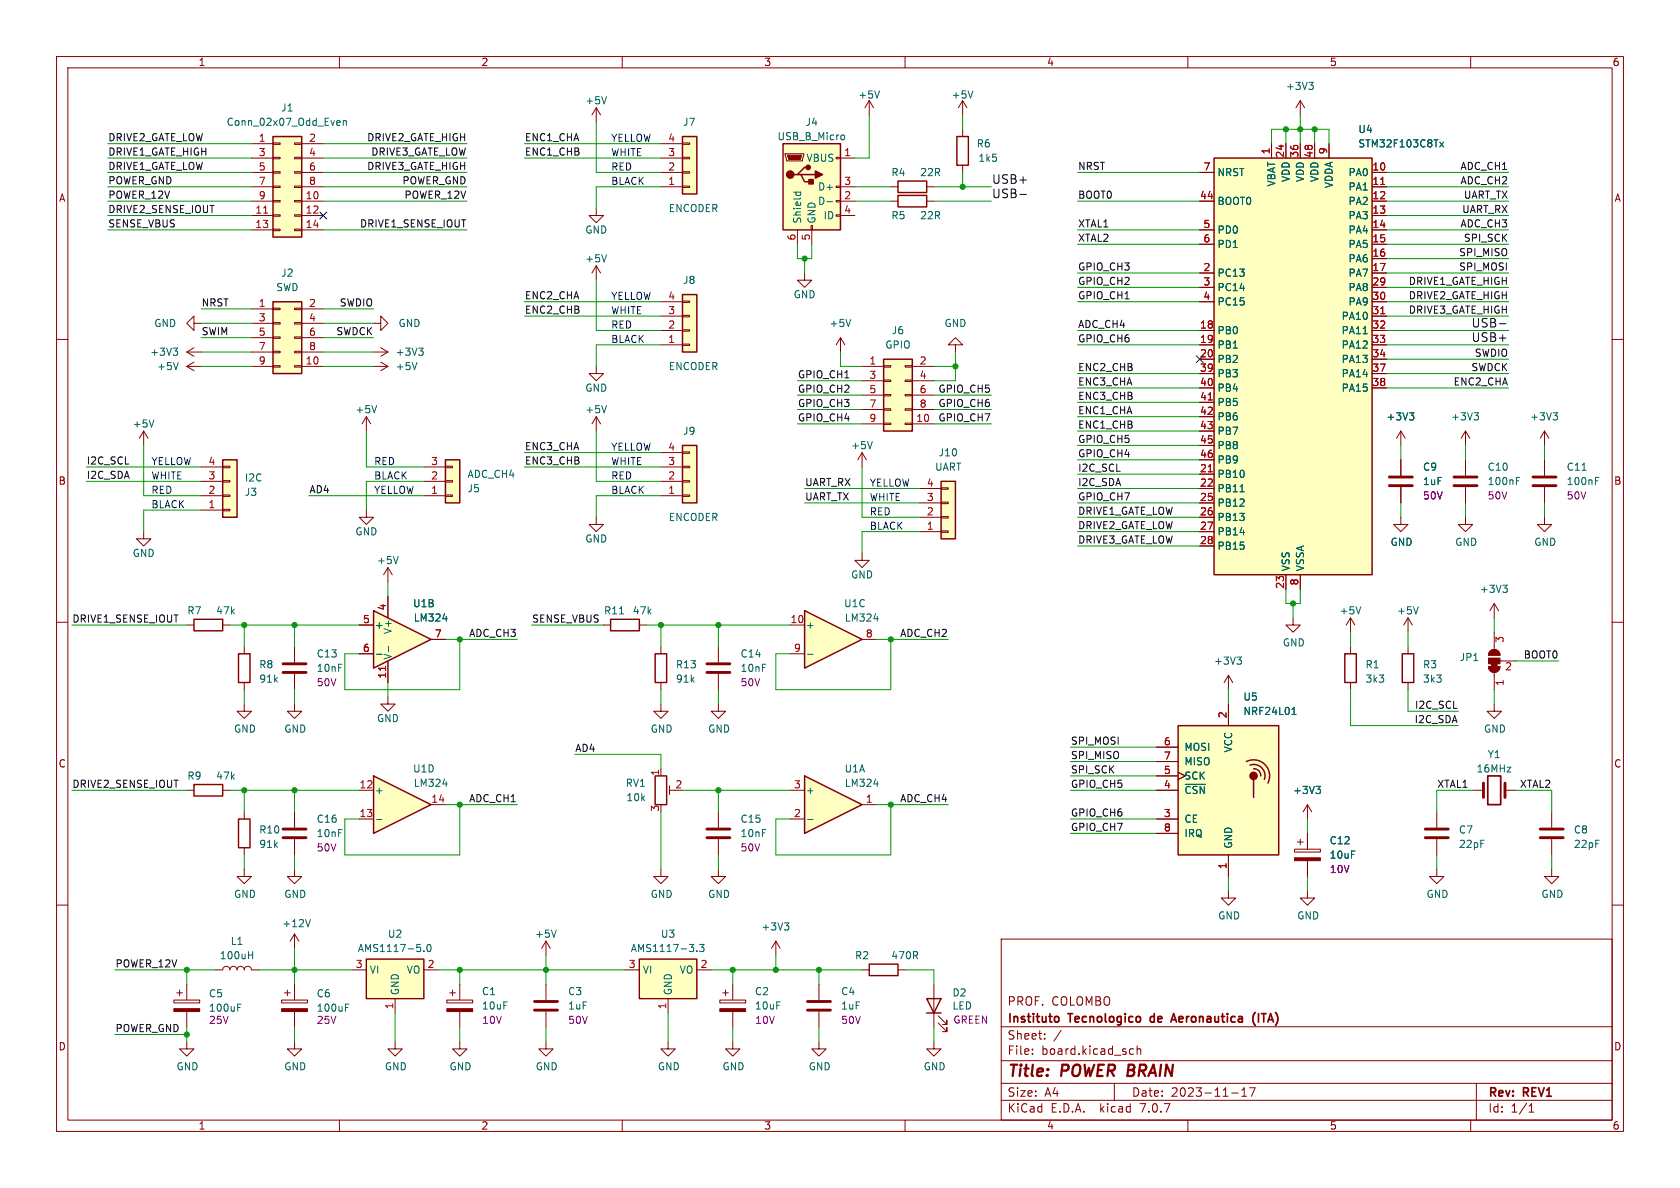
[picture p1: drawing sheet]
<svg xmlns="http://www.w3.org/2000/svg" width="297mm" height="210mm" viewBox="0 0 297 210" stroke-linecap="round" stroke-linejoin="round" font-family="sans-serif">
<g fill="none" stroke="#840000" stroke-width=".18">
<path d="M10 10h277v190h-277zM12 12h273v186h-273zM60 10v2M110 10v2M160 10v2M210 10v2M260 10v2M10 60h2M285 60h2M259.1 91.4v1.3h1.2l-1.2 1.3-1.3-1.3h1.3M10 110h2M285 110h2"/>
<path d="M10 160h2M285 160h2M177 166h108v32h-108zM60 198v2M110 198v2M160 198v2M177 194.5h108M177 191.5h108M177 187.5h108M177 181.5h108M182.5 186.3v.1M182.5 185.5v.1"/>
<path d="M184.7 183.6v.1M184.7 182.8v.1M187.6 182.1l-1.3 2M197 191.5v3M199.8 186.3h.6M199.8 185.5h.6M201 185.5l.2-.1 .4 .1 .1 .9M201 184.9v1.5M210 198v2M217.7 193.2h1.2M219.5 193.8h.9M219.5 192.7l.5-.4v1.5"/>
<path d="M220.9 192.3h1l-.7 1.5M260 198v2M261 191.5v6.5M270.3 196.6h.9M270.3 195.5l.4-.4v1.5"/>
</g>
<path d="M186.7 179.7l.4 .1 .1 .2-.1 .5-.4 .2M203.4 179.8v.7M221.9 179a1.72 1.72 0 0 0 0 2.3M222.5 179.2v1.5M207 180.7l.5-1.5 .5 1.5M207.1 180.3h.7" fill="none" stroke="#840000" stroke-width=".3"/>
<path d="M142.2 137.2l10.2 5-10.2 5.1z" fill="#ffffc2"/>
<path d="M48.3 53.3h5v12.7h-5zM142.2 137.2l10.2 5-10.2 5.1zM153.7 170.4h5v2.1h-5z" fill="none" stroke="#840000" stroke-width=".25"/>
<g fill="none" stroke="#840000" stroke-width=".18">
<path d="M44.4 54.6h3.9M44.4 57.2h3.9M44.4 59.7h3.9M48.3 59.6h1.2v.2h-1.2zM48.3 57h1.2v.3h-1.2zM48.3 54.5h1.2v.2h-1.2zM52.1 59.6h1.2v.2h-1.2zM52.1 57h1.2v.3h-1.2zM52.1 54.5h1.2v.2h-1.2zM53.3 54.6h3.8M53.3 57.2h3.8M53.3 59.7h3.8"/>
<path d="M44.4 64.8h3.9M44.4 62.2h3.9M48.3 64.6h1.2v.3h-1.2zM48.3 62.1h1.2v.3h-1.2zM52.1 64.6h1.2v.3h-1.2zM52.1 62.1h1.2v.3h-1.2zM53.3 64.8h3.8M53.3 62.2h3.8M139.7 139.7h2.5M139.7 144.8h2.5M152.4 142.2h2.5M152.4 171.5h1.3"/>
<path d="M158.7 171.5h1.3"/>
</g>
<path d="M154.5 138.6h.8M142.8 144.9h.9" fill="none" stroke="#006464" stroke-width=".18"/>
<path d="M48.3 53.3h5v12.7h-5z" fill="#ffffc2" stroke="#ffffc2" stroke-width=".18"/>
<path d="M142.2 108l10.2 5-10.2 5.1z" fill="#ffffc2"/>
<g fill="none" stroke="#840000" stroke-width=".25">
<path d="M48.3 24.1h5v17.8h-5zM120.6 24.1h2.6v10.2h-2.6zM158.7 32h5.1v2h-5.1zM158.7 34.5h5.1v2.1h-5.1zM169.2 24.1h2v5.1h-2zM214.6 27.9h28v73.7h-28zM120.6 78.7h2.6v10.2h-2.6zM156.2 63.5h5.1v12.7h-5.1zM78.7 81.3h2.6v7.6h-2.6zM166.4 85.1h2.5v10.2h-2.5zM34.3 109.5h5.1v2h-5.1zM42.2 115.6h2v5.1h-2z"/>
<path d="M107.9 109.5h5.1v2h-5.1zM115.8 115.6h2.1v5.1h-2.1zM142.2 108l10.2 5-10.2 5.1zM237.7 115.6h2.1v5.1h-2.1zM247.9 115.6h2v5.1h-2zM115.8 137.2h2.1v5h-2.1zM208.3 128.3h17.8v22.8h-17.8zM220.3 134.6a2.84 2.84 0 0 1 3.3 .6 2.84 2.84 0 0 1 .6 3.2M221 135.3a1.99 1.99 0 0 1 2.1 .4 1.99 1.99 0 0 1 .4 2.1M221.6 135.9a1.23 1.23 0 0 1 1.3 1.3M221.6 137.8v3.2M42.2 144.8h2v5.1h-2z"/>
<path d="M64.8 169.5h10.1v7h-10.1zM113 169.5h10.2v7h-10.2zM163.8 176.5h2.6l-1.3 2.6zM163.8 179.1h2.6"/>
</g>
<g fill="none" stroke="#840000" stroke-width=".18">
<path d="M105.4 19.1v2.5M105.4 19.1l.8 1.2M105.4 19.1l-.8 1.2M153.7 17.8l-.8 1.3M153.7 17.8v2.5M153.7 17.8l.7 1.3M170.2 17.8l-.8 1.3M170.2 17.8v2.5M170.2 17.8l.7 1.3M229.9 17.8v2.5M229.9 17.8l-.8 1.3M229.9 17.8l.7 1.3"/>
<path d="M44.4 25.4h3.9M44.4 35.6h3.9M44.4 38.1h3.9M44.4 27.9h3.9M44.4 30.5h3.9M44.4 33h3.9M48.3 38h1.2v.2h-1.2zM48.3 35.4h1.2v.3h-1.2zM48.3 32.9h1.2v.2h-1.2zM48.3 30.4h1.2v.2h-1.2zM48.3 27.8h1.2v.3h-1.2zM48.3 25.3h1.2v.2h-1.2z"/>
<path d="M52.1 38h1.2v.2h-1.2zM52.1 35.4h1.2v.3h-1.2zM52.1 32.9h1.2v.2h-1.2zM52.1 30.4h1.2v.2h-1.2zM52.1 27.8h1.2v.3h-1.2zM52.1 25.3h1.2v.2h-1.2zM53.3 25.4h3.8M53.3 35.6h3.8M53.3 38.1h3.8M53.3 27.9h3.8M53.3 30.5h3.8M53.3 33h3.8"/>
<path d="M105.4 36.8v1.3h1.3l-1.3 1.3-1.3-1.3h1.3M116.8 25.4h3.8M116.8 27.9h3.8M116.8 30.5h3.8M116.8 33h3.8M120.6 25.3h1.3v.2h-1.3zM120.6 27.8h1.3v.3h-1.3zM120.6 30.4h1.3v.2h-1.3zM120.6 32.9h1.3v.2h-1.3zM157.5 35.6h1.2M157.5 33h1.2M163.8 35.6h1.3"/>
<path d="M163.8 33h1.3M170.2 22.9v1.2M170.2 29.2v1.3M212.1 35.6h2.5M212.1 30.5h2.5M224.8 25.4v2.5M227.3 25.4v2.5M229.9 25.4v2.5M232.4 25.4v2.5M234.9 25.4v2.5M242.6 35.6h2.5M242.6 38.1h2.5"/>
<path d="M242.6 30.5h2.5M242.6 33h2.5M34.3 57.2v-1.3l-1.3 1.3 1.3 1.2v-1.2h1.3M44.4 40.6h3.9M48.3 40.5h1.2v.3h-1.2zM52.1 40.5h1.2v.3h-1.2zM53.3 40.6h3.8M66 57.2h1.3v-1.3l1.3 1.3-1.3 1.2v-1.2M148.6 59.7l-.8 1.3M148.6 59.7v2.5M148.6 59.7l.8 1.3M212.1 40.6h2.5"/>
<path d="M212.1 43.2h2.5M212.1 48.3h2.5M212.1 58.4h2.5M212.1 50.8h2.5M212.1 53.3h2.5M242.6 40.6h2.5M242.6 43.2h2.5M242.6 45.7h2.5M242.6 48.3h2.5M242.6 58.4h2.5M242.6 50.8h2.5M242.6 53.3h2.5"/>
<path d="M242.6 55.9h2.5M25.4 76.2l.8 1.3M25.4 76.2v2.5M25.4 76.2l-.8 1.3M33 64.8l1.3 .7M33 64.8h2.6M33 62.2l1.3 .8M33 62.2h2.6M34.3 64l-1.3 .8M34.3 61.5l-1.3 .7M64.8 73.7l.7 1.2M64.8 73.7v2.5"/>
<path d="M64.8 73.7l-.8 1.2M66 64.8h2.6M66 62.2h2.6M67.3 64l1.3 .8M67.3 61.5l1.3 .7M68.6 64.8l-1.3 .7M68.6 62.2l-1.3 .8M105.4 64.8v1.2h1.3l-1.3 1.3-1.3-1.3h1.3M105.4 73.7l.8 1.2M105.4 73.7v2.5M105.4 73.7l-.8 1.2M120.6 79.9h1.3v.2h-1.3z"/>
<path d="M152.4 64.8h3.8M152.4 74.9h3.8M152.4 67.3h3.8M152.4 69.9h3.8M152.4 72.4h3.8M156.2 74.8h1.3v.3h-1.3zM156.2 72.3h1.3v.2h-1.3zM156.2 69.7h1.3v.3h-1.3zM156.2 67.2h1.3v.2h-1.3zM156.2 64.6h1.3v.3h-1.3zM160 74.8h1.3v.3h-1.3zM160 72.3h1.3v.2h-1.3z"/>
<path d="M160 69.7h1.3v.3h-1.3zM160 67.2h1.3v.2h-1.3zM160 64.6h1.3v.3h-1.3zM161.3 64.8h3.8M161.3 74.9h3.8M161.3 67.3h3.8M161.3 69.9h3.8M161.3 72.4h3.8M168.9 61h1.3l-1.3-1.3-1.3 1.3h1.3v1.2M212.1 61h2.5M212.1 63.5h2.5M212.1 66h2.5"/>
<path d="M212.1 68.6h2.5M212.1 71.1h2.5M212.1 73.7h2.5M212.1 76.2h2.5M212.1 78.7h2.5M242.6 61h2.5M242.6 63.5h2.5M242.6 66h2.5M242.6 68.6h2.5M247.6 76.2v2.5M247.6 76.2l-.7 1.3M247.6 76.2l.8 1.3"/>
<path d="M259.1 76.2l-.8 1.3M259.1 76.2v2.5M259.1 76.2l.7 1.3M273 76.2l-.7 1.3M273 76.2v2.5M273 76.2l.8 1.3M25.4 94v1.3h1.3l-1.3 1.2-1.3-1.2h1.3M64.8 90.2v1.2h-1.3l1.3 1.3 1.2-1.3h-1.2M74.9 87.6h3.8M74.9 85.1h3.8M74.9 82.6h3.8M78.7 82.4h1.3v.3h-1.3z"/>
<path d="M78.7 85h1.3v.2h-1.3zM78.7 87.5h1.3v.3h-1.3zM105.4 91.4v1.3h1.3l-1.3 1.3-1.3-1.3h1.3M116.8 87.6h3.8M116.8 85.1h3.8M116.8 82.6h3.8M116.8 80h3.8M120.6 82.4h1.3v.3h-1.3zM120.6 85h1.3v.2h-1.3zM120.6 87.5h1.3v.3h-1.3zM152.4 97.8v1.3h1.3l-1.3 1.2-1.3-1.2h1.3M152.4 80l.8 1.3"/>
<path d="M152.4 80v2.6M152.4 80l-.8 1.3M162.6 86.4h3.8M162.6 88.9h3.8M162.6 91.4h3.8M162.6 94h3.8M166.4 86.2h1.2v.3h-1.2zM166.4 88.8h1.2v.2h-1.2zM166.4 91.3h1.2v.3h-1.2zM166.4 93.9h1.2v.2h-1.2zM212.1 83.8h2.5M212.1 86.4h2.5"/>
<path d="M212.1 88.9h2.5M212.1 91.4h2.5M212.1 94h2.5M212.1 96.5h2.5M212.1 81.3h2.5M247.6 91.4v1.3h1.3l-1.3 1.3-1.2-1.3h1.2M247.6 81.3v2.8M247.6 86.1v2.8M259.1 81.3v2.8M259.1 86.1v2.8M273 91.4v1.3h1.3l-1.3 1.3-1.2-1.3h1.2M273 81.3v2.8"/>
<path d="M273 86.1v2.8M33 110.5h1.3M39.4 110.5h1.2M43.2 114.3v1.3M52.1 114.3v2.8M52.1 119.1v2.8M68.6 105.4v3.8M68.6 116.8v3.9M106.7 110.5h1.2M113 110.5h1.3M116.8 114.3v1.3M127 114.3v2.8"/>
<path d="M127 119.1v2.8M139.7 110.5h2.5M139.7 115.6h2.5M152.4 113h2.5M217.2 119.4v2.5M217.2 119.4l-.8 1.3M217.2 119.4l.7 1.3M227.3 101.6v2.5M228.6 109.2v1.3h1.3l-1.3 1.3-1.3-1.3h1.3M229.9 101.6v2.5M238.8 109.2l.7 1.3M238.8 109.2v2.6"/>
<path d="M238.8 114.3v1.3M238.8 109.2l-.8 1.3M248.9 109.2v2.6M248.9 114.3v1.3M248.9 109.2l.8 1.3M248.9 109.2l-.7 1.3M263.1 117.9h2.1a1.02 1.02 0 0 1-1 1 1.02 1.02 0 0 1-1.1-1zM263.5 115.1a1.01 1.01 0 0 1 1.1-.2 1.01 1.01 0 0 1 .6 .9h-2.1zM264.2 106.7l-.8 1.3M264.2 106.7v2.5M264.2 111.8v3M264.2 118.9v3"/>
<path d="M264.2 106.7l.7 1.3M265.2 116.8h2.8M43.2 120.7v1.2M116.8 124.5v1.2h1.3l-1.3 1.3-1.2-1.3h1.2M116.8 120.7v1.2M116.8 135.9v1.3M118.4 138.9v1.6M118.4 139.7h1M127 124.5v1.2h1.3l-1.3 1.3-1.3-1.3h1.3M204.5 139.7h3.8M204.5 137.2h3.8M204.5 132.1h3.8"/>
<path d="M204.5 134.6h3.8M208.3 136.5l1.2 .7-1.2 .6M217.2 124.5v3.8M238.8 120.7v1.2M248.9 120.7v1.2M260.3 139.7h2M264.2 124.5v1.2h1.2l-1.2 1.3-1.3-1.3h1.3M266.1 139.7h1.9M43.2 153.7v1.2h1.2l-1.2 1.3-1.3-1.3h1.3M43.2 143.5v1.3M43.2 149.9v1.2M52.1 153.7v1.2h1.2l-1.2 1.3-1.3-1.3h1.3"/>
<path d="M116.8 153.7v1.2h1.3l-1.3 1.3-1.2-1.3h1.2M204.5 144.8h3.8M204.5 147.3h3.8M217.2 157.5v1.3h1.2l-1.2 1.2-1.3-1.2h1.3M217.2 151.1v3.8M228.9 150.1h4.5v.5h-4.5zM229.4 148.8h1M229.9 148.3v1.1M231.1 157.5v1.3h1.3l-1.3 1.2-1.2-1.2h1.2M231.1 142.2l-.7 1.3M231.1 142.2v2.6M231.1 147.3v2.8"/>
<path d="M231.1 152.1v2.8M231.1 142.2l.8 1.3M254 153.7v1.2h1.3l-1.3 1.3-1.3-1.3h1.3M254 143.5v2.8M254 148.3v2.8M274.3 153.7v1.2h1.3l-1.3 1.3-1.3-1.3h1.3M274.3 143.5v2.8M274.3 148.3v2.8M30.7 176.8h4.6v.5h-4.6zM31.2 175.5h1.1M31.7 175v1M33 174v2.8"/>
<path d="M33 178.8v2.8M38.1 171.5h1.3a.64 .64 0 0 1 .6-.7 .64 .64 0 0 1 .6 .7 .64 .64 0 0 1 .7-.7 .64 .64 0 0 1 .6 .7 .64 .64 0 0 1 .6-.7 .64 .64 0 0 1 .7 .7 .64 .64 0 0 1 .6-.7 .64 .64 0 0 1 .6 .7h1.3M49.8 176.8h4.6v.5h-4.6zM50.3 175.5h1M50.8 175v1M52.1 165.1v2.5M52.1 174v2.8M52.1 178.8v2.8M52.1 165.1l-.8 1.3M52.1 165.1l.7 1.3M62.2 171.5h2.6M69.8 176.5v2.6"/>
<path d="M74.9 171.5h2.6M79 176.8h4.6v.5h-4.6zM79.5 175.5h1M80 175v1M81.3 174v2.8M81.3 178.8v2.8M96.5 166.4l-.7 1.2M96.5 166.4v2.5M96.5 166.4l.8 1.2M110.5 171.5h2.5M118.1 176.5v2.6M123.2 171.5h2.5"/>
<path d="M127.3 176.8h4.5v.5h-4.5zM127.8 175.5h1M128.3 175v1M129.5 174v2.8M129.5 178.8v2.8M137.2 166.4l-.8 1.2M137.2 166.4v2.5M137.2 166.4l.7 1.2M144.8 174v2.8M144.8 178.8v2.8M165.1 174v7.6M165.9 179.6l1.5 1.5v-.8v.8h-.8"/>
<path d="M33 184.2v1.2h1.3l-1.3 1.3-1.3-1.3h1.3M52.1 184.2v1.2h1.2l-1.2 1.3-1.3-1.3h1.3M69.8 184.2v1.2h1.3l-1.3 1.3-1.2-1.3h1.2M96.5 184.2v1.2h1.3l-1.3 1.3-1.3-1.3h1.3M118.1 184.2v1.2h1.3l-1.3 1.3-1.3-1.3h1.3M129.5 184.2v1.2h1.3l-1.3 1.3-1.2-1.3h1.2M144.8 184.2v1.2h1.2l-1.2 1.3-1.3-1.3h1.3M165.1 184.2v1.2h1.3l-1.3 1.3-1.3-1.3h1.3M165.9 180.8l1.5 1.6v-.8v.8h-.8"/>
</g>
<g fill="none" stroke="#006464" stroke-width=".18">
<path d="M107.2 17.1l-.4 1.3M155.5 16.1l-.4 1.2M172 16.1l-.4 1.2M231.4 14.5h.8l-.5 .5M231.9 15l.3 .3v.3l-.3 .2M59.7 21.3l.4 .1v.2l-.6 .1M60.1 22.1l-.4 .1M60.7 21.4l.2-.1 .3 .1v.8M60.7 21.3v.9M254.5 25.1l.7 .9M255.2 25.1l-.7 .9M150.4 56.5l-.4 1.2"/>
<path d="M241 59h.7M27.2 74.2l-.4 1.3M30.6 61.5h.8l-.4 .5M31.2 62l.2 .3v.3l-.2 .2M31.5 64.1l-.4 1.2M66.6 71.7l-.4 1.3M73.7 64.1l-.4 1.2M74 61.5h.8l-.4 .5M74.6 62l.2 .3v.3l-.2 .2M107.2 71.7l-.4 1.3M154.2 78l-.4 1.3M249.2 73h.7l-.4 .5"/>
<path d="M249.7 73.5l.2 .2v.3l-.2 .2M260.6 73h.8l-.4 .5M261.1 73.5l.3 .2v.3l-.3 .2M274.6 73h.7l-.4 .5M275.1 73.5l.2 .2v.3l-.2 .2M219.2 86.9h.8M268.1 85h.4M268.1 84.4h.6M279.7 83.1h.7M282.1 85h.4M282.1 84.4h.6M68.7 114.3v.9"/>
<path d="M109.5 108.5h.7M142.8 115.7h.9M154.5 109.4h.8M218.7 116.1h.8l-.5 .5M219.2 116.6l.3 .3v.3l-.3 .2M240.6 107.3l-.4 1.2M250.7 107.3l-.4 1.2M265.7 103.4h.8l-.5 .5M266.2 103.9l.3 .3v.3l-.3 .2M209.5 138.7h3.6M228.4 126.3h.7M228.5 125.3l.3-.3v1.3"/>
<path d="M232.7 139h.7l-.4 .5M233.2 139.5l.2 .2v.3l-.2 .3M42 178.1h.4M42 177.5h.6M43.9 168.8h.8M44.7 168.2v1.3M54.9 162.6l-.5 1.2M61.1 178.1h.4M61.1 177.5h.6M74.9 168.1v.1M75.7 167l.1-.1a.68 .68 0 0 1 .4 .7 .68 .68 0 0 1-.4 .6 .84 .84 0 0 1-.1-1.2zM98.3 164.4l-.4 1.3"/>
<path d="M123.2 168.1v.1M123.7 166.9h.8l-.5 .5 .4 .2v.5l-.2 .1-.5-.1M138.7 163.1h.8l-.5 .5M139.2 163.6l.3 .3v.3l-.3 .2"/>
</g>
<g fill="none" stroke="#840000" stroke-width=".51">
<path d="M245.6 85.9h4.1M245.6 84.3h4.1M257 85.9h4.1M257 84.3h4.1M271 85.9h4.1M271 84.3h4.1M50 118.9h4.1M50 117.3h4.1M125 118.9h4M125 117.3h4M262.3 138.4v2.6M266.1 138.4v2.6"/>
<path d="M252 148.1h4M252 146.6h4M272.3 148.1h4.1M272.3 146.6h4.1M142.7 178.6h4.1M142.7 177h4.1"/>
</g>
<g fill="#ffffc2" stroke="#ffffc2" stroke-width=".18">
<path d="M48.3 24.1h5v17.8h-5z"/>
<path d="M113 169.5h10.2v7h-10.2z"/>
<path d="M208.3 128.3h17.8v22.8h-17.8z"/>
<path d="M156.2 63.5h5.1v12.7h-5.1z"/>
<path d="M214.6 27.9h28v73.7h-28z"/>
<path d="M120.6 78.7h2.6v10.2h-2.6z"/>
<path d="M166.4 85.1h2.5v10.2h-2.5z"/>
<path d="M78.7 81.3h2.6v7.6h-2.6z"/>
<path d="M120.6 24.1h2.6v10.2h-2.6z"/>
<path d="M64.8 169.5h10.1v7h-10.1z"/>
</g>
<path d="M46.6 37.7h.7M244.1 32.6h.7M244.1 55.5h.7M213.6 70.7h.7M213.6 83.4h.7M68.2 117.8v.7" fill="none" stroke="#a90000" stroke-width=".18"/>
<g fill="#840000" stroke="#840000" stroke-width=".18">
<path d="M127.3 178.3h4.5v.5h-4.5z"/>
<path d="M79 178.3h4.6v.5h-4.6z"/>
<path d="M263.7 117.3h1v.6h-1z"/>
<path d="M263.1 117.9h2.1a1.02 1.02 0 0 1-1 1 1.02 1.02 0 0 1-1.1-1z"/>
<path d="M263.1 116.3h2.1v1h-2.1z"/>
<path d="M263.5 115.1a1.01 1.01 0 0 1 1.1-.2 1.01 1.01 0 0 1 .6 .9h-2.1z"/>
<path d="M228.9 151.6h4.5v.5h-4.5z"/>
<path d="M49.8 178.3h4.6v.5h-4.6z"/>
<path d="M30.7 178.3h4.6v.5h-4.6z"/>
</g>
<path d="M263 137.2h2.3v5h-2.3z" fill="none" stroke="#840000" stroke-width=".3"/>
<circle cx="221.6" cy="137.2" r=".63" fill="#840000" stroke="#840000" stroke-width=".25"/>
<path d="M66 137.2l10.2 5-10.2 5.1z" fill="#ffffc2"/>
<path d="M66 137.2l10.2 5-10.2 5.1z" fill="none" stroke="#840000" stroke-width=".25"/>
<path d="M63.5 139.7h2.5M68.6 123.2v1.3h-1.3l1.3 1.2 1.2-1.2h-1.2M63.5 144.8h2.5M76.2 142.2h2.5" fill="none" stroke="#840000" stroke-width=".18"/>
<path d="M78.3 138.6h.8M66.6 144.9h.9" fill="none" stroke="#006464" stroke-width=".18"/>
<path d="M66 108l10.2 5-10.2 5.1z" fill="#ffffc2"/>
<path d="M138.4 25.4h10.2v15.2h-10.2zM141 30.9h.6l.6 1.2h1.3M141.6 30.9h2.5M142.9 29.6h-.7l-1.2 1.3h-.7M120.6 52.1h2.6v10.1h-2.6zM39.4 81.3h2.5v10.1h-2.5zM66 108l10.2 5-10.2 5.1zM34.3 138.7h5.1v2h-5.1z" fill="none" stroke="#840000" stroke-width=".25"/>
<g fill="none" stroke="#840000" stroke-width=".18">
<path d="M138.8 27.2h3.3v.2l-.2 1h-2.8zM143.4 39.9h.2v.7h-.2zM147.8 38h.8v.2h-.8zM147.8 35.4h.8v.3h-.8zM147.8 32.9h.8v.2h-.8zM147.8 27.8h.8v.3h-.8zM148.6 27.9h2.5M148.6 35.6h2.5M148.6 33h2.5M148.6 38.1h2.5M212.1 35.6h2.5M212.1 30.5h2.5"/>
<path d="M224.8 25.4v2.5M227.3 25.4v2.5M229.9 25.4v2.5M232.4 25.4v2.5M234.9 25.4v2.5M242.6 35.6h2.5M242.6 33h2.5M242.6 38.1h2.5M242.6 30.5h2.5M105.4 47l.8 1.3M105.4 47v2.5M105.4 47l-.8 1.3"/>
<path d="M116.8 58.4h3.8M116.8 55.9h3.8M116.8 53.3h3.8M120.6 53.2h1.3v.3h-1.3zM120.6 55.8h1.3v.2h-1.3zM120.6 58.3h1.3v.2h-1.3zM141 40.6v2.6M142.2 48.3v1.2h1.3l-1.3 1.3-1.2-1.3h1.2M143.5 40.6v2.6M212.1 58.4h2.5M212.1 53.3h2.5M212.1 40.6h2.5"/>
<path d="M212.1 43.2h2.5M212.1 48.3h2.5M212.1 50.8h2.5M242.6 58.4h2.5M242.6 55.9h2.5M242.6 53.3h2.5M242.6 40.6h2.5M242.6 43.2h2.5M242.6 45.7h2.5M242.6 48.3h2.5M242.6 50.8h2.5M116.8 61h3.8"/>
<path d="M120.6 60.8h1.3v.3h-1.3zM212.1 61h2.5M212.1 63.5h2.5M212.1 66h2.5M212.1 68.6h2.5M212.1 71.1h2.5M212.1 73.7h2.5M212.1 76.2h2.5M212.1 78.7h2.5M242.6 61h2.5M242.6 63.5h2.5M242.6 66h2.5"/>
<path d="M242.6 68.6h2.5M35.6 90.2h3.8M35.6 87.6h3.8M35.6 85.1h3.8M35.6 82.6h3.8M39.4 82.4h1.2v.3h-1.2zM39.4 85h1.2v.2h-1.2zM39.4 87.5h1.2v.3h-1.2zM39.4 90h1.2v.3h-1.2zM212.1 83.8h2.5M212.1 86.4h2.5M212.1 88.9h2.5"/>
<path d="M212.1 91.4h2.5M212.1 94h2.5M212.1 96.5h2.5M212.1 81.3h2.5M247.6 81.3v2.8M247.6 86.1v2.8M63.5 110.5h2.5M63.5 115.6h2.5M68.6 100.3l.7 1.3M68.6 100.3v2.6M68.6 105.4v3.8M68.6 116.8v3.9"/>
<path d="M68.6 100.3l-.8 1.3M76.2 113h2.5M227.3 101.6v2.5M229.9 101.6v2.5M33 139.7h1.3M39.4 139.7h1.2M43.2 124.5v1.2h1.2l-1.2 1.3-1.3-1.3h1.3M52.1 124.5v1.2h1.2l-1.2 1.3-1.3-1.3h1.3M204.5 139.7h3.8M204.5 137.2h3.8M204.5 132.1h3.8M204.5 134.6h3.8"/>
<path d="M208.3 136.5l1.2 .7-1.2 .6M217.2 124.5v3.8M52.1 143.5v2.8M52.1 148.3v2.8M127 153.7v1.2h1.3l-1.3 1.3-1.3-1.3h1.3M127 143.5v2.8M127 148.3v2.8M204.5 144.8h3.8M204.5 147.3h3.8M217.2 151.1v3.8M231.1 147.3v2.8M231.1 152.1v2.8"/>
<path d="M96.5 174v2.8M96.5 178.8v2.8M81.3 184.2v1.2h1.2l-1.2 1.3-1.3-1.3h1.3"/>
</g>
<g fill="none" stroke="#006464" stroke-width=".18">
<path d="M140.3 34h1.2M140.8 34l-.1 .3M141.5 34v.3M146.2 35.7h1M148.9 23.9h.3l.1 .2v.5l-.4 .1M254.5 25.1l.7 .9M255.2 25.1l-.7 .9M107.2 45l-.4 1.3M241 59h.7M249.2 73h.7l-.4 .5M249.7 73.5l.2 .2v.3l-.2 .2M70.4 98.4l-.4 1.2"/>
<path d="M219.2 86.9h.8M66.6 115.7h.9M68.7 114.3v.9M78.3 109.4h.8M209.5 138.7h3.6M228.4 126.3h.7M228.5 125.3l.3-.3v1.3M232.7 139h.7l-.4 .5M233.2 139.5l.2 .2v.3l-.2 .3"/>
</g>
<path d="M50 148.1h4.1M50 146.6h4.1M125 148.1h4M125 146.6h4M94.5 178.6h4.1M94.5 177h4.1" fill="none" stroke="#840000" stroke-width=".51"/>
<g fill="#ffffc2" stroke="#ffffc2" stroke-width=".18">
<path d="M120.6 52.1h2.6v10.1h-2.6z"/>
<path d="M138.4 25.4h10.2v15.2h-10.2z"/>
<path d="M39.4 81.3h2.5v10.1h-2.5z"/>
</g>
<g fill="#840000" stroke="#840000" stroke-width=".25">
<path d="M144.1 30.2l1.3 .7-1.3 .6z"/>
<path d="M143 31.8h.8v.7h-.8z"/>
<circle cx="139.7" cy="30.9" r=".63"/>
<circle cx="142.9" cy="29.6" r=".38"/>
</g>
<path d="M139.2 27.4h2.5l-.2 .8h-2.1z" fill="#840000" stroke="#840000" stroke-width=".18"/>
<path d="M180.3 34.4h1.2M265.1 57.2h1.1" fill="none" stroke="#0f0f0f" stroke-width=".18"/>
<g fill="none" stroke="#009600" stroke-width=".18">
<path d="M19 33h25.4M19 35.6h25.4M19 38.1h25.4M19 30.5h25.4M19 25.4h25.4M19 27.9h25.4M57.1 33h25.4M57.1 35.6h25.4M57.1 30.5h25.4M57.1 25.4h25.4M57.1 27.9h25.4M92.7 25.4h24.1"/>
<path d="M92.7 27.9h24.1M105.4 21.6v8.9h11.4M116.8 33h-11.4v3.8M151.1 33h6.4M151.1 35.6h6.4M153.7 20.3v7.6h-2.6M165.1 33h10.2M165.1 35.6h10.2M170.2 20.3v2.6M170.2 30.5v2.5M190.5 35.6h21.6M190.5 30.5h21.6"/>
<path d="M224.8 25.4v-2.5h10.1v2.5M227.3 22.9v2.5M229.9 20.3v5.1M232.4 22.9v2.5M245.1 33h21.6M245.1 35.6h21.6M245.1 38.1h21.6M245.1 30.5h21.6M19 40.6h25.4M35.6 57.2h8.8M35.6 59.7h8.8M35.6 54.6h8.8"/>
<path d="M57.1 57.2h8.9M57.1 59.7h8.9M57.1 54.6h8.9M57.1 40.6h25.4M92.7 53.3h24.1M92.7 55.9h24.1M105.4 49.5v8.9h11.4M141 43.2v2.5h2.5v-2.5M142.2 45.7v2.6M190.5 53.3h21.6M190.5 40.6h21.6M190.5 48.3h21.6"/>
<path d="M190.5 50.8h21.6M190.5 58.4h21.6M190.5 43.2h21.6M245.1 53.3h21.6M245.1 40.6h21.6M245.1 55.9h21.6M245.1 45.7h21.6M245.1 48.3h21.6M245.1 50.8h21.6M245.1 58.4h21.6M245.1 43.2h21.6M25.4 78.7v8.9h10.2"/>
<path d="M35.6 62.2h8.8M35.6 64.8h8.8M57.1 62.2h8.9M57.1 64.8h8.9M64.8 76.2v6.4h10.1M105.4 76.2v8.9h11.4M116.8 61h-11.4v3.8M141 69.9h11.4M141 72.4h11.4M141 74.9h11.4M141 67.3h11.4M148.6 62.2v2.6h3.8"/>
<path d="M165.1 64.8h3.8M165.1 69.9h10.2M165.1 72.4h10.2M165.1 74.9h10.2M168.9 62.2v5.1h-3.8M190.5 61h21.6M190.5 76.2h21.6M190.5 68.6h21.6M190.5 71.1h21.6M190.5 73.7h21.6M190.5 66h21.6M190.5 78.7h21.6"/>
<path d="M245.1 61h21.6M245.1 68.6h21.6M245.1 66h21.6M245.1 63.5h21.6M247.6 78.7v2.6M259.1 78.7v2.6M273 78.7v2.6M15.2 82.6h20.4M15.2 85.1h20.4M35.6 90.2h-10.2v3.8M54.6 87.6h20.3M74.9 85.1h-10.1v5.1"/>
<path d="M92.7 82.6h24.1M92.7 80h24.1M116.8 87.6h-11.4v3.8M142.2 86.4h20.4M142.2 88.9h20.4M152.4 82.6v8.8h10.2M162.6 94h-10.2v3.8M190.5 91.4h21.6M190.5 86.4h21.6M190.5 81.3h21.6M190.5 88.9h21.6M190.5 83.8h21.6"/>
<path d="M190.5 96.5h21.6M190.5 94h21.6M247.6 88.9v2.5M259.1 88.9v2.5M273 88.9v2.5M12.7 110.5h20.3M40.6 110.5h22.9M43.2 110.5v3.8M52.1 110.5v3.8M68.6 102.9v2.5M78.7 113h12.7M81.3 113v8.9h-20.3v-6.3h2.5"/>
<path d="M94 110.5h12.7M114.3 110.5h25.4M116.8 110.5v3.8M127 110.5v3.8M154.9 113h12.7M157.5 113v8.9h-20.3v-6.3h2.5M227.3 104.1v2.6h2.6v-2.6M228.6 106.7v2.5M238.8 111.8v2.5M248.9 111.8v2.5M264.2 109.2v2.6M268 116.8h7.6"/>
<path d="M12.7 139.7h20.3M40.6 139.7h22.9M43.2 121.9v2.6M43.2 139.7v3.8M52.1 121.9v2.6M52.1 139.7v3.8M68.6 120.7v2.5M101.6 133.4h15.2v2.5M116.8 121.9v2.6M120.6 139.7h19.1M127 121.9v2.6M127 139.7v3.8"/>
<path d="M189.2 139.7h15.3M189.2 132.1h15.3M189.2 137.2h15.3M189.2 134.6h15.3M217.2 121.9v2.6M238.8 121.9v6.4h19M248.9 121.9v3.8h8.9M260.3 139.7h-6.3v3.8M264.2 121.9v2.6M268 139.7h6.3v3.8M43.2 151.1v2.6M52.1 151.1v2.6"/>
<path d="M78.7 142.2h12.7M81.3 142.2v8.9h-20.3v-6.3h2.5M116.8 143.5v10.2M127 151.1v2.6M154.9 142.2h12.7M157.5 142.2v8.9h-20.3v-6.3h2.5M189.2 144.8h15.3M189.2 147.3h15.3M217.2 154.9v2.6M231.1 144.8v2.5M231.1 154.9v2.6M254 151.1v2.6"/>
<path d="M274.3 151.1v2.6M20.3 171.5h17.8M33 171.5v2.5M45.7 171.5h16.5M52.1 167.6v6.4M69.8 179.1v5.1M77.5 171.5h33M81.3 171.5v2.5M96.5 168.9v5.1M118.1 179.1v5.1M125.7 171.5h26.7M129.5 171.5v2.5"/>
<path d="M137.2 168.9v2.6M144.8 171.5v2.5M160 171.5h5.1v2.5M20.3 182.9h12.7M33 181.6v2.6M52.1 181.6v2.6M81.3 181.6v2.6M96.5 181.6v2.6M129.5 181.6v2.6M144.8 181.6v2.6M165.1 181.6v2.6"/>
</g>
<path d="M56.5 37.5l1.3 1.2M57.8 37.5l-1.3 1.2M211.5 62.9l1.2 1.2M212.7 62.9l-1.2 1.2" fill="none" stroke="#000084" stroke-width=".18"/>
<path d="M244.1 32.6h.7M244.1 55.5h.7M213.6 70.7h.7M213.6 83.4h.7M68.2 117.8v.7" fill="none" stroke="#a90000" stroke-width=".18"/>
<g fill="#009600" stroke="#009600" stroke-width=".18">
<circle cx="142.2" cy="45.7" r=".46"/>
<circle cx="157.5" cy="113" r=".46"/>
<circle cx="127" cy="110.5" r=".46"/>
<circle cx="227.3" cy="22.9" r=".46"/>
<circle cx="229.9" cy="22.9" r=".46"/>
<circle cx="228.6" cy="106.7" r=".46"/>
<circle cx="168.9" cy="64.8" r=".46"/>
<circle cx="170.2" cy="33" r=".46"/>
<circle cx="232.4" cy="22.9" r=".46"/>
<circle cx="157.5" cy="142.2" r=".46"/>
<circle cx="144.8" cy="171.5" r=".46"/>
<circle cx="137.2" cy="171.5" r=".46"/>
<circle cx="129.5" cy="171.5" r=".46"/>
<circle cx="127" cy="139.7" r=".46"/>
<circle cx="96.5" cy="171.5" r=".46"/>
<circle cx="81.3" cy="142.2" r=".46"/>
<circle cx="52.1" cy="139.7" r=".46"/>
<circle cx="43.2" cy="110.5" r=".46"/>
<circle cx="52.1" cy="110.5" r=".46"/>
<circle cx="43.2" cy="139.7" r=".46"/>
<circle cx="81.3" cy="113" r=".46"/>
<circle cx="116.8" cy="110.5" r=".46"/>
<circle cx="81.3" cy="171.5" r=".46"/>
<circle cx="52.1" cy="171.5" r=".46"/>
<circle cx="33" cy="182.9" r=".46"/>
<circle cx="33" cy="171.5" r=".46"/>
</g>
<g font-size="2.8" fill="#840000">
<text x="178" y="190.9">Title:</text>
<text x="187.7" y="190.9">POWER BRAIN</text>
</g>
<g font-size="2.1" fill="#0f0f0f">
<text x="175.3" y="35.1">USB-</text>
<text x="175.3" y="32.6">USB+</text>
<text x="260.1" y="58">USB-</text>
<text x="260.1" y="60.5">USB+</text>
</g>
<g font-size="2.1" fill="#840000">
<text x="178" y="178">PROF.</text>
<text x="185.9" y="178">COLOMBO</text>
<text x="178" y="184">Sheet:</text>
<text x="178" y="181.2">Instituto</text>
<text x="189" y="181.2">Tecnologico</text>
<text x="204.1" y="181.2">de</text>
<text x="208.4" y="181.2">Aeronautica</text>
<text x="223.3" y="181.2">(ITA)</text>
<text x="178" y="186.7">File:</text>
<text x="184.1" y="186.7">board.kicad_sch</text>
<text x="178" y="196.9">KiCad</text>
<text x="178" y="194.1">Size:</text>
<text x="184.7" y="194.1">A4</text>
<text x="185.7" y="196.9">E.D.A.</text>
<text x="194.6" y="196.9">kicad</text>
<text x="200" y="194.1">Date:</text>
<text x="201.8" y="196.9">7.0.7</text>
<text x="207" y="194.1">2023-11-17</text>
<text x="263" y="194.3">Rev:</text>
<text x="263" y="196.9">Id:</text>
<text x="267.1" y="196.9">1/1</text>
<text x="269.4" y="194.3">REV1</text>
</g>
<g font-size="1.8" fill="#840000">
<text x="35" y="11.9">1</text>
<text x="85" y="11.9">2</text>
<text x="135" y="11.9">3</text>
<text x="185" y="11.9">4</text>
<text x="235" y="11.9">5</text>
<text x="285" y="11.9">6</text>
<text x="10.3" y="35.9">A</text>
<text x="285.3" y="35.9">A</text>
<text x="10.3" y="85.9">B</text>
<text x="285.3" y="85.9">B</text>
<text x="10.3" y="135.9">C</text>
<text x="285.3" y="135.9">C</text>
<text x="10.3" y="185.9">D</text>
<text x="285.3" y="185.9">D</text>
<text x="35" y="199.9">1</text>
<text x="85" y="199.9">2</text>
<text x="135" y="199.9">3</text>
<text x="185" y="199.9">4</text>
<text x="235" y="199.9">5</text>
<text x="285" y="199.9">6</text>
</g>
<g font-size="1.8" fill="#006464">
<text x="151.6" y="17.6">+5V</text>
<text x="168.1" y="17.6">+5V</text>
<text x="227.2" y="16.1">+3V3</text>
<text x="40" y="22.5">Conn_02x07_Odd_Even</text>
<text x="49.6" y="19.9">J1</text>
<text x="103.4" y="18.6">+5V</text>
<text x="120.7" y="22.5">J7</text>
<text x="142.3" y="22.5">J4</text>
<text x="240" y="23.7">U4</text>
<text x="137.4" y="25">USB_B_Micro</text>
<text x="142.5" y="28.8">VBUS</text>
<text x="172.6" y="26.3">R6</text>
<text x="172.9" y="28.8">1k5</text>
<text x="240" y="26.3">STM32F103C8Tx</text>
<text x="144.5" y="33.9">D+</text>
<text x="157.5" y="31.3">R4</text>
<text x="162.6" y="31.3">22R</text>
<text x="215.1" y="31.3">NRST</text>
<text x="225.7" y="33.1" transform="rotate(-90 225.7 33.1)">VBAT</text>
<text x="228.2" y="32.3" transform="rotate(-90 228.2 32.3)">VDD</text>
<text x="230.7" y="32.3" transform="rotate(-90 230.7 32.3)">VDD</text>
<text x="233.3" y="32.3" transform="rotate(-90 233.3 32.3)">VDD</text>
<text x="235.8" y="33.4" transform="rotate(-90 235.8 33.4)">VDDA</text>
<text x="238.3" y="31.3">PA0</text>
<text x="238.3" y="33.9">PA1</text>
<text x="103.4" y="41.5">GND</text>
<text x="118.1" y="37.7">ENCODER</text>
<text x="141.8" y="39.6" transform="rotate(-90 141.8 39.6)">Shield</text>
<text x="144.4" y="39.6" transform="rotate(-90 144.4 39.6)">GND</text>
<text x="144.5" y="36.4">D-</text>
<text x="145.5" y="39">ID</text>
<text x="157.5" y="39">R5</text>
<text x="162.6" y="39">22R</text>
<text x="215.1" y="36.4">BOOT0</text>
<text x="215.1" y="41.5">PD0</text>
<text x="238.3" y="36.4">PA2</text>
<text x="238.3" y="39">PA3</text>
<text x="238.3" y="41.5">PA4</text>
<text x="103.4" y="46.6">+5V</text>
<text x="215.1" y="44">PD1</text>
<text x="238.3" y="44">PA5</text>
<text x="238.3" y="46.6">PA6</text>
<text x="48.7" y="51.7">SWD</text>
<text x="49.6" y="49.1">J2</text>
<text x="120.7" y="50.4">J8</text>
<text x="140.2" y="52.9">GND</text>
<text x="215.1" y="49.1">PC13</text>
<text x="215.1" y="51.7">PC14</text>
<text x="238.3" y="49.1">PA7</text>
<text x="238.3" y="51.7">PA8</text>
<text x="27.2" y="58">GND</text>
<text x="70.4" y="58">GND</text>
<text x="146.6" y="58">+5V</text>
<text x="157.6" y="59.3">J6</text>
<text x="166.9" y="58">GND</text>
<text x="215.1" y="59.3">PB0</text>
<text x="215.1" y="54.2">PC15</text>
<text x="237.1" y="56.7">PA10</text>
<text x="237.1" y="59.3">PA11</text>
<text x="238.3" y="54.2">PA9</text>
<text x="26.5" y="63.1">+3V3</text>
<text x="27.7" y="65.6">+5V</text>
<text x="69.9" y="65.6">+5V</text>
<text x="69.9" y="63.1">+3V3</text>
<text x="118.1" y="65.6">ENCODER</text>
<text x="156.4" y="61.8">GPIO</text>
<text x="215.1" y="61.8">PB1</text>
<text x="215.1" y="64.4">PB2</text>
<text x="237.1" y="61.8">PA12</text>
<text x="237.1" y="64.4">PA13</text>
<text x="103.4" y="69.4">GND</text>
<text x="215.1" y="66.9">PB3</text>
<text x="215.1" y="69.4">PB4</text>
<text x="215.1" y="72">PB5</text>
<text x="237.1" y="66.9">PA14</text>
<text x="237.1" y="69.4">PA15</text>
<text x="23.4" y="75.8">+5V</text>
<text x="62.7" y="73.3">+5V</text>
<text x="103.4" y="73.3">+5V</text>
<text x="120.7" y="77.1">J9</text>
<text x="215.1" y="74.5">PB6</text>
<text x="215.1" y="77.1">PB7</text>
<text x="245" y="74.5">+3V3</text>
<text x="256.4" y="74.5">+3V3</text>
<text x="270.4" y="74.5">+3V3</text>
<text x="150.4" y="79.6">+5V</text>
<text x="165.2" y="83.4">UART</text>
<text x="165.8" y="80.9">J10</text>
<text x="215.1" y="79.6">PB8</text>
<text x="215.1" y="82.1">PB9</text>
<text x="251.5" y="83.4">C9</text>
<text x="262.9" y="83.4">C10</text>
<text x="276.9" y="83.4">C11</text>
<text x="43.2" y="87.9">J3</text>
<text x="43.2" y="85.3">I2C</text>
<text x="82.6" y="87.2">J5</text>
<text x="82.6" y="84.7">ADC_CH4</text>
<text x="215.1" y="84.7">PB10</text>
<text x="215.1" y="87.2">PB11</text>
<text x="215.1" y="89.8">PB12</text>
<text x="251.5" y="86">1uF</text>
<text x="262.9" y="86">100nF</text>
<text x="276.9" y="86">100nF</text>
<text x="62.7" y="94.8">GND</text>
<text x="118.1" y="92.3">ENCODER</text>
<text x="215.1" y="92.3">PB13</text>
<text x="215.1" y="94.8">PB14</text>
<text x="23.4" y="98.7">GND</text>
<text x="66.5" y="99.9">+5V</text>
<text x="103.4" y="96.1">GND</text>
<text x="215.1" y="97.4">PB15</text>
<text x="228.2" y="101.1" transform="rotate(-90 228.2 101.1)">VSS</text>
<text x="230.7" y="101.1" transform="rotate(-90 230.7 101.1)">VSSA</text>
<text x="245.7" y="96.7">GND</text>
<text x="257.2" y="96.7">GND</text>
<text x="271.1" y="96.7">GND</text>
<text x="72.9" y="107.5">U1B</text>
<text x="149.1" y="107.5">U1C</text>
<text x="150.4" y="102.5">GND</text>
<text x="261.5" y="105">+3V3</text>
<text x="33" y="108.8">R7</text>
<text x="38.1" y="108.8">47k</text>
<text x="66.2" y="111.4">+</text>
<text x="69.4" y="112.2" transform="rotate(-90 69.4 112.2)">V+</text>
<text x="73" y="110.1">LM324</text>
<text x="106.7" y="108.8">R11</text>
<text x="111.8" y="108.8">47k</text>
<text x="142.4" y="111.4">+</text>
<text x="149.2" y="110.1">LM324</text>
<text x="236.7" y="108.8">+5V</text>
<text x="246.9" y="108.8">+5V</text>
<text x="45.7" y="118.3">R8</text>
<text x="55.9" y="116.4">C13</text>
<text x="55.9" y="119">10nF</text>
<text x="69.4" y="116.7" transform="rotate(-90 69.4 116.7)">V-</text>
<text x="119.4" y="118.3">R13</text>
<text x="130.8" y="116.4">C14</text>
<text x="130.8" y="119">10nF</text>
<text x="214.5" y="117.7">+3V3</text>
<text x="226.7" y="114.5">GND</text>
<text x="241.3" y="118.3">R1</text>
<text x="251.5" y="118.3">R3</text>
<text x="258" y="117.1">JP1</text>
<text x="45.7" y="120.9">91k</text>
<text x="119.4" y="120.9">91k</text>
<text x="219.7" y="124.1">U5</text>
<text x="241.3" y="120.9">3k3</text>
<text x="251.5" y="120.9">3k3</text>
<text x="41.3" y="129.7">GND</text>
<text x="50.2" y="129.7">GND</text>
<text x="66.5" y="127.9">GND</text>
<text x="114.9" y="129.7">GND</text>
<text x="125.1" y="129.7">GND</text>
<text x="219.7" y="126.6">NRF24L01</text>
<text x="262.2" y="129.7">GND</text>
<text x="72.9" y="136.8">U1D</text>
<text x="149.2" y="136.8">U1A</text>
<text x="209.3" y="132.9">MOSI</text>
<text x="209.3" y="135.5">MISO</text>
<text x="218" y="133.1" transform="rotate(-90 218 133.1)">VCC</text>
<text x="260.9" y="136.8">16MHz</text>
<text x="262.9" y="134.2">Y1</text>
<text x="33" y="138">R9</text>
<text x="38.1" y="138">47k</text>
<text x="66.2" y="140.6">+</text>
<text x="73" y="139.3">LM324</text>
<text x="110.5" y="139.3">RV1</text>
<text x="110.6" y="141.8">10k</text>
<text x="142.4" y="140.6">+</text>
<text x="149.2" y="139.3">LM324</text>
<text x="209.3" y="140.6">~{CSN}</text>
<text x="209.3" y="138">SCK</text>
<text x="228.5" y="140.6">+3V3</text>
<text x="45.7" y="147.5">R10</text>
<text x="55.9" y="145.6">C16</text>
<text x="55.9" y="148.2">10nF</text>
<text x="130.8" y="145.6">C15</text>
<text x="130.8" y="148.2">10nF</text>
<text x="209.3" y="145.6">CE</text>
<text x="209.3" y="148.2">IRQ</text>
<text x="235" y="149.5">C12</text>
<text x="257.8" y="147.5">C7</text>
<text x="278.1" y="147.5">C8</text>
<text x="45.7" y="150.1">91k</text>
<text x="218" y="150.1" transform="rotate(-90 218 150.1)">GND</text>
<text x="235" y="152">10uF</text>
<text x="257.8" y="150.1">22pF</text>
<text x="278.1" y="150.1">22pF</text>
<text x="41.3" y="158.9">GND</text>
<text x="50.2" y="158.9">GND</text>
<text x="114.9" y="158.9">GND</text>
<text x="125.1" y="158.9">GND</text>
<text x="252.1" y="158.9">GND</text>
<text x="272.4" y="158.9">GND</text>
<text x="40.7" y="167.2">L1</text>
<text x="49.8" y="164.1">+12V</text>
<text x="68.5" y="166">U2</text>
<text x="94.5" y="166">+5V</text>
<text x="116.7" y="166">U3</text>
<text x="134.5" y="164.7">+3V3</text>
<text x="215.3" y="162.7">GND</text>
<text x="229.2" y="162.7">GND</text>
<text x="38.8" y="169.8">100uH</text>
<text x="63.2" y="168.5">AMS1117-5.0</text>
<text x="65.3" y="172.3">VI</text>
<text x="71.8" y="172.3">VO</text>
<text x="111.4" y="168.5">AMS1117-3.3</text>
<text x="113.5" y="172.3">VI</text>
<text x="120.1" y="172.3">VO</text>
<text x="151.1" y="169.8">R2</text>
<text x="157.5" y="169.8">470R</text>
<text x="36.8" y="176.5">C5</text>
<text x="36.8" y="179">100uF</text>
<text x="55.9" y="176.5">C6</text>
<text x="55.9" y="179">100uF</text>
<text x="70.7" y="176" transform="rotate(-90 70.7 176)">GND</text>
<text x="85.1" y="176.1">C1</text>
<text x="85.1" y="178.7">10uF</text>
<text x="100.3" y="176.1">C3</text>
<text x="100.3" y="178.7">1uF</text>
<text x="119" y="176" transform="rotate(-90 119 176)">GND</text>
<text x="133.4" y="176.1">C2</text>
<text x="133.4" y="178.7">10uF</text>
<text x="148.6" y="176.1">C4</text>
<text x="148.6" y="178.7">1uF</text>
<text x="168.3" y="176.4">D2</text>
<text x="168.3" y="178.7">LED</text>
<text x="31.1" y="189.4">GND</text>
<text x="50.2" y="189.4">GND</text>
<text x="67.9" y="189.4">GND</text>
<text x="79.4" y="189.4">GND</text>
<text x="94.6" y="189.4">GND</text>
<text x="116.2" y="189.4">GND</text>
<text x="127.6" y="189.4">GND</text>
<text x="142.9" y="189.4">GND</text>
<text x="163.2" y="189.4">GND</text>
</g>
<g font-size="1.8" fill="#0f0f0f">
<text x="19" y="25.1">DRIVE2_GATE_LOW</text>
<text x="19" y="27.6">DRIVE1_GATE_HIGH</text>
<text x="64.8" y="25.1">DRIVE2_GATE_HIGH</text>
<text x="65.5" y="27.6">DRIVE3_GATE_LOW</text>
<text x="92.7" y="25.1">ENC1_CHA</text>
<text x="92.7" y="27.6">ENC1_CHB</text>
<text x="19" y="35.2">POWER_12V</text>
<text x="19" y="32.7">POWER_GND</text>
<text x="19" y="30.1">DRIVE1_GATE_LOW</text>
<text x="64.8" y="30.1">DRIVE3_GATE_HIGH</text>
<text x="71" y="32.7">POWER_GND</text>
<text x="71.4" y="35.2">POWER_12V</text>
<text x="190.5" y="30.1">NRST</text>
<text x="190.5" y="35.2">BOOT0</text>
<text x="258.1" y="30.1">ADC_CH1</text>
<text x="258.1" y="32.7">ADC_CH2</text>
<text x="258.7" y="35.2">UART_TX</text>
<text x="19" y="40.3">SENSE_VBUS</text>
<text x="19" y="37.8">DRIVE2_SENSE_IOUT</text>
<text x="63.5" y="40.3">DRIVE1_SENSE_IOUT</text>
<text x="190.5" y="40.3">XTAL1</text>
<text x="258.1" y="40.3">ADC_CH3</text>
<text x="258.4" y="37.8">UART_RX</text>
<text x="190.5" y="42.8">XTAL2</text>
<text x="190.5" y="47.9">GPIO_CH3</text>
<text x="257.8" y="47.9">SPI_MOSI</text>
<text x="257.8" y="45.4">SPI_MISO</text>
<text x="258.7" y="42.8">SPI_SCK</text>
<text x="92.7" y="53">ENC2_CHA</text>
<text x="190.5" y="53">GPIO_CH1</text>
<text x="190.5" y="50.5">GPIO_CH2</text>
<text x="249" y="53">DRIVE2_GATE_HIGH</text>
<text x="249" y="50.5">DRIVE1_GATE_HIGH</text>
<text x="35.6" y="54.3">NRST</text>
<text x="35.6" y="59.3">SWIM</text>
<text x="59.4" y="59.3">SWDCK</text>
<text x="60" y="54.3">SWDIO</text>
<text x="92.7" y="55.5">ENC2_CHB</text>
<text x="190.5" y="58.1">ADC_CH4</text>
<text x="249" y="55.5">DRIVE3_GATE_HIGH</text>
<text x="190.5" y="60.6">GPIO_CH6</text>
<text x="190.5" y="65.7">ENC2_CHB</text>
<text x="260" y="65.7">SWDCK</text>
<text x="260.6" y="63.2">SWDIO</text>
<text x="141" y="67">GPIO_CH1</text>
<text x="141" y="69.5">GPIO_CH2</text>
<text x="165.8" y="69.5">GPIO_CH5</text>
<text x="190.5" y="70.8">ENC3_CHB</text>
<text x="190.5" y="68.2">ENC3_CHA</text>
<text x="256.9" y="68.2">ENC2_CHA</text>
<text x="141" y="72">GPIO_CH3</text>
<text x="141" y="74.6">GPIO_CH4</text>
<text x="165.8" y="72">GPIO_CH6</text>
<text x="165.8" y="74.6">GPIO_CH7</text>
<text x="190.5" y="73.3">ENC1_CHA</text>
<text x="190.5" y="75.9">ENC1_CHB</text>
<text x="15.2" y="82.2">I2C_SCL</text>
<text x="92.7" y="82.2">ENC3_CHB</text>
<text x="92.7" y="79.7">ENC3_CHA</text>
<text x="190.5" y="83.5">I2C_SCL</text>
<text x="190.5" y="80.9">GPIO_CH4</text>
<text x="190.5" y="78.4">GPIO_CH5</text>
<text x="15.2" y="84.7">I2C_SDA</text>
<text x="54.6" y="87.3">AD4</text>
<text x="142.2" y="86">UART_RX</text>
<text x="142.2" y="88.6">UART_TX</text>
<text x="190.5" y="86">I2C_SDA</text>
<text x="190.5" y="88.6">GPIO_CH7</text>
<text x="190.5" y="93.6">DRIVE2_GATE_LOW</text>
<text x="190.5" y="91.1">DRIVE1_GATE_LOW</text>
<text x="190.5" y="96.2">DRIVE3_GATE_LOW</text>
<text x="12.7" y="110.1">DRIVE1_SENSE_IOUT</text>
<text x="82.8" y="112.7">ADC_CH3</text>
<text x="94" y="110.1">SENSE_VBUS</text>
<text x="159" y="112.7">ADC_CH2</text>
<text x="269.3" y="116.5">BOOT0</text>
<text x="250" y="125.4">I2C_SCL</text>
<text x="189.2" y="131.7">SPI_MOSI</text>
<text x="250" y="127.9">I2C_SDA</text>
<text x="101.6" y="133">AD4</text>
<text x="189.2" y="136.8">SPI_SCK</text>
<text x="189.2" y="134.3">SPI_MISO</text>
<text x="12.7" y="139.4">DRIVE2_SENSE_IOUT</text>
<text x="82.8" y="141.9">ADC_CH1</text>
<text x="159" y="141.9">ADC_CH4</text>
<text x="189.2" y="139.4">GPIO_CH5</text>
<text x="254" y="139.4">XTAL1</text>
<text x="268.6" y="139.4">XTAL2</text>
<text x="189.2" y="147">GPIO_CH7</text>
<text x="189.2" y="144.4">GPIO_CH6</text>
<text x="20.3" y="171.1">POWER_12V</text>
<text x="20.3" y="182.5">POWER_GND</text>
</g>
<g font-size="1.8" fill="#a90000">
<text x="45.6" y="25.1">1</text>
<text x="45.6" y="27.7">3</text>
<text x="54.5" y="25.1">2</text>
<text x="54.5" y="27.7">4</text>
<text x="118" y="27.7">3</text>
<text x="118" y="25.1">4</text>
<text x="149.2" y="27.7">1</text>
<text x="224.5" y="27.4" transform="rotate(-90 224.5 27.4)">1</text>
<text x="227.1" y="28" transform="rotate(-90 227.1 28)">24</text>
<text x="229.6" y="28" transform="rotate(-90 229.6 28)">36</text>
<text x="232.2" y="28" transform="rotate(-90 232.2 28)">48</text>
<text x="234.7" y="27.4" transform="rotate(-90 234.7 27.4)">9</text>
<text x="45.6" y="30.2">5</text>
<text x="45.6" y="32.8">7</text>
<text x="45.6" y="35.3">9</text>
<text x="53.9" y="35.3">10</text>
<text x="54.5" y="30.2">6</text>
<text x="54.5" y="32.8">8</text>
<text x="118" y="32.8">1</text>
<text x="118" y="30.2">2</text>
<text x="149.2" y="35.3">2</text>
<text x="149.2" y="32.8">3</text>
<text x="212" y="35.3">44</text>
<text x="212.7" y="30.2">7</text>
<text x="242.5" y="30.2">10</text>
<text x="242.5" y="32.8">11</text>
<text x="242.5" y="35.3">12</text>
<text x="45" y="37.8">11</text>
<text x="45" y="40.4">13</text>
<text x="53.9" y="37.8">12</text>
<text x="53.9" y="40.4">14</text>
<text x="149.2" y="37.8">4</text>
<text x="212.7" y="40.4">5</text>
<text x="242.5" y="37.8">13</text>
<text x="242.5" y="40.4">14</text>
<text x="140.7" y="42.6" transform="rotate(-90 140.7 42.6)">6</text>
<text x="143.3" y="42.6" transform="rotate(-90 143.3 42.6)">5</text>
<text x="212.7" y="42.9">6</text>
<text x="242.5" y="42.9">15</text>
<text x="242.5" y="45.5">16</text>
<text x="118" y="53.1">4</text>
<text x="212.7" y="48">2</text>
<text x="212.7" y="50.5">3</text>
<text x="212.7" y="53.1">4</text>
<text x="242.5" y="48">17</text>
<text x="242.5" y="50.5">29</text>
<text x="242.5" y="53.1">30</text>
<text x="45.6" y="54.4">1</text>
<text x="45.6" y="56.9">3</text>
<text x="45.6" y="59.4">5</text>
<text x="54.5" y="54.4">2</text>
<text x="54.5" y="56.9">4</text>
<text x="54.5" y="59.4">6</text>
<text x="118" y="58.2">2</text>
<text x="118" y="55.6">3</text>
<text x="212" y="58.2">18</text>
<text x="242.5" y="55.6">31</text>
<text x="242.5" y="58.2">32</text>
<text x="45.6" y="62">7</text>
<text x="45.6" y="64.5">9</text>
<text x="53.9" y="64.5">10</text>
<text x="54.5" y="62">8</text>
<text x="118" y="60.7">1</text>
<text x="153.6" y="64.5">1</text>
<text x="162.5" y="64.5">2</text>
<text x="212" y="60.7">19</text>
<text x="212" y="63.2">20</text>
<text x="212" y="65.8">39</text>
<text x="242.5" y="60.7">33</text>
<text x="242.5" y="63.2">34</text>
<text x="242.5" y="65.8">37</text>
<text x="153.6" y="67.1">3</text>
<text x="153.6" y="69.6">5</text>
<text x="162.5" y="67.1">4</text>
<text x="162.5" y="69.6">6</text>
<text x="212" y="68.3">40</text>
<text x="212" y="70.9">41</text>
<text x="242.5" y="68.3">38</text>
<text x="153.6" y="72.1">7</text>
<text x="153.6" y="74.7">9</text>
<text x="161.9" y="74.7">10</text>
<text x="162.5" y="72.1">8</text>
<text x="212" y="73.4">42</text>
<text x="212" y="75.9">43</text>
<text x="36.8" y="82.3">4</text>
<text x="76.1" y="82.3">3</text>
<text x="118" y="82.3">3</text>
<text x="118" y="79.8">4</text>
<text x="212" y="83.6">21</text>
<text x="212" y="78.5">45</text>
<text x="212" y="81">46</text>
<text x="36.8" y="89.9">1</text>
<text x="36.8" y="87.4">2</text>
<text x="36.8" y="84.8">3</text>
<text x="76.1" y="87.4">1</text>
<text x="76.1" y="84.8">2</text>
<text x="118" y="87.4">1</text>
<text x="118" y="84.8">2</text>
<text x="163.8" y="88.6">3</text>
<text x="163.8" y="86.1">4</text>
<text x="212" y="86.1">22</text>
<text x="212" y="88.6">25</text>
<text x="163.8" y="93.7">1</text>
<text x="163.8" y="91.2">2</text>
<text x="212" y="91.2">26</text>
<text x="212" y="93.7">27</text>
<text x="212" y="96.3">28</text>
<text x="227.1" y="104.2" transform="rotate(-90 227.1 104.2)">23</text>
<text x="229.6" y="103.6" transform="rotate(-90 229.6 103.6)">8</text>
<text x="64.1" y="110.2">5</text>
<text x="68.3" y="108" transform="rotate(-90 68.3 108)">4</text>
<text x="76.8" y="112.8">7</text>
<text x="139.7" y="110.2">10</text>
<text x="153" y="112.8">8</text>
<text x="266.1" y="113.7" transform="rotate(-90 266.1 113.7)">3</text>
<text x="64.1" y="115.3">6</text>
<text x="140.3" y="115.3">9</text>
<text x="266" y="118.8">2</text>
<text x="68.3" y="120.1" transform="rotate(-90 68.3 120.1)">11</text>
<text x="266.1" y="121.4" transform="rotate(-90 266.1 121.4)">1</text>
<text x="205.7" y="131.8">6</text>
<text x="216.9" y="127.1" transform="rotate(-90 216.9 127.1)">2</text>
<text x="116.6" y="137.2" transform="rotate(-90 116.6 137.2)">1</text>
<text x="205.7" y="136.9">5</text>
<text x="205.7" y="134.4">7</text>
<text x="63.5" y="139.4">12</text>
<text x="76.2" y="142">14</text>
<text x="116.6" y="143.6" transform="rotate(-90 116.6 143.6)">3</text>
<text x="119.3" y="139.4">2</text>
<text x="140.3" y="139.4">3</text>
<text x="153" y="142">1</text>
<text x="205.7" y="139.4">4</text>
<text x="63.5" y="144.5">13</text>
<text x="140.3" y="144.5">2</text>
<text x="205.7" y="144.5">3</text>
<text x="205.7" y="147.1">8</text>
<text x="216.9" y="153.7" transform="rotate(-90 216.9 153.7)">1</text>
<text x="62.8" y="171.2">3</text>
<text x="75.5" y="171.2">2</text>
<text x="111.1" y="171.2">3</text>
<text x="123.8" y="171.2">2</text>
<text x="69.6" y="178.5" transform="rotate(-90 69.6 178.5)">1</text>
<text x="117.9" y="178.5" transform="rotate(-90 117.9 178.5)">1</text>
</g>
<g font-size="1.8" fill="#0000c2">
<text x="107.9" y="25.2">YELLOW</text>
<text x="107.9" y="27.7">WHITE</text>
<text x="107.9" y="32.8">BLACK</text>
<text x="107.9" y="30.2">RED</text>
<text x="107.9" y="53.1">YELLOW</text>
<text x="107.9" y="58.2">RED</text>
<text x="107.9" y="55.6">WHITE</text>
<text x="107.9" y="60.7">BLACK</text>
<text x="26.7" y="82.3">YELLOW</text>
<text x="66" y="82.3">RED</text>
<text x="107.9" y="82.3">WHITE</text>
<text x="107.9" y="79.8">YELLOW</text>
<text x="26.7" y="84.8">WHITE</text>
<text x="26.7" y="89.9">BLACK</text>
<text x="26.7" y="87.4">RED</text>
<text x="66" y="87.4">YELLOW</text>
<text x="66" y="84.8">BLACK</text>
<text x="107.9" y="87.4">BLACK</text>
<text x="107.9" y="84.8">RED</text>
<text x="153.7" y="88.7">WHITE</text>
<text x="153.7" y="86.1">YELLOW</text>
<text x="153.7" y="91.2">RED</text>
<text x="153.7" y="93.7">BLACK</text>
</g>
<g font-size="1.8" fill="#840084">
<text x="251.5" y="88.5">50V</text>
<text x="262.9" y="88.5">50V</text>
<text x="276.9" y="88.5">50V</text>
<text x="55.9" y="121.5">50V</text>
<text x="130.8" y="121.5">50V</text>
<text x="55.9" y="150.7">50V</text>
<text x="130.8" y="150.7">50V</text>
<text x="235" y="154.5">10V</text>
<text x="36.8" y="181.2">25V</text>
<text x="55.9" y="181.2">25V</text>
<text x="85.1" y="181.2">10V</text>
<text x="100.3" y="181.2">50V</text>
<text x="133.4" y="181.2">10V</text>
<text x="148.6" y="181.2">50V</text>
<text x="168.4" y="181.2">GREEN</text>
</g>
</svg>
